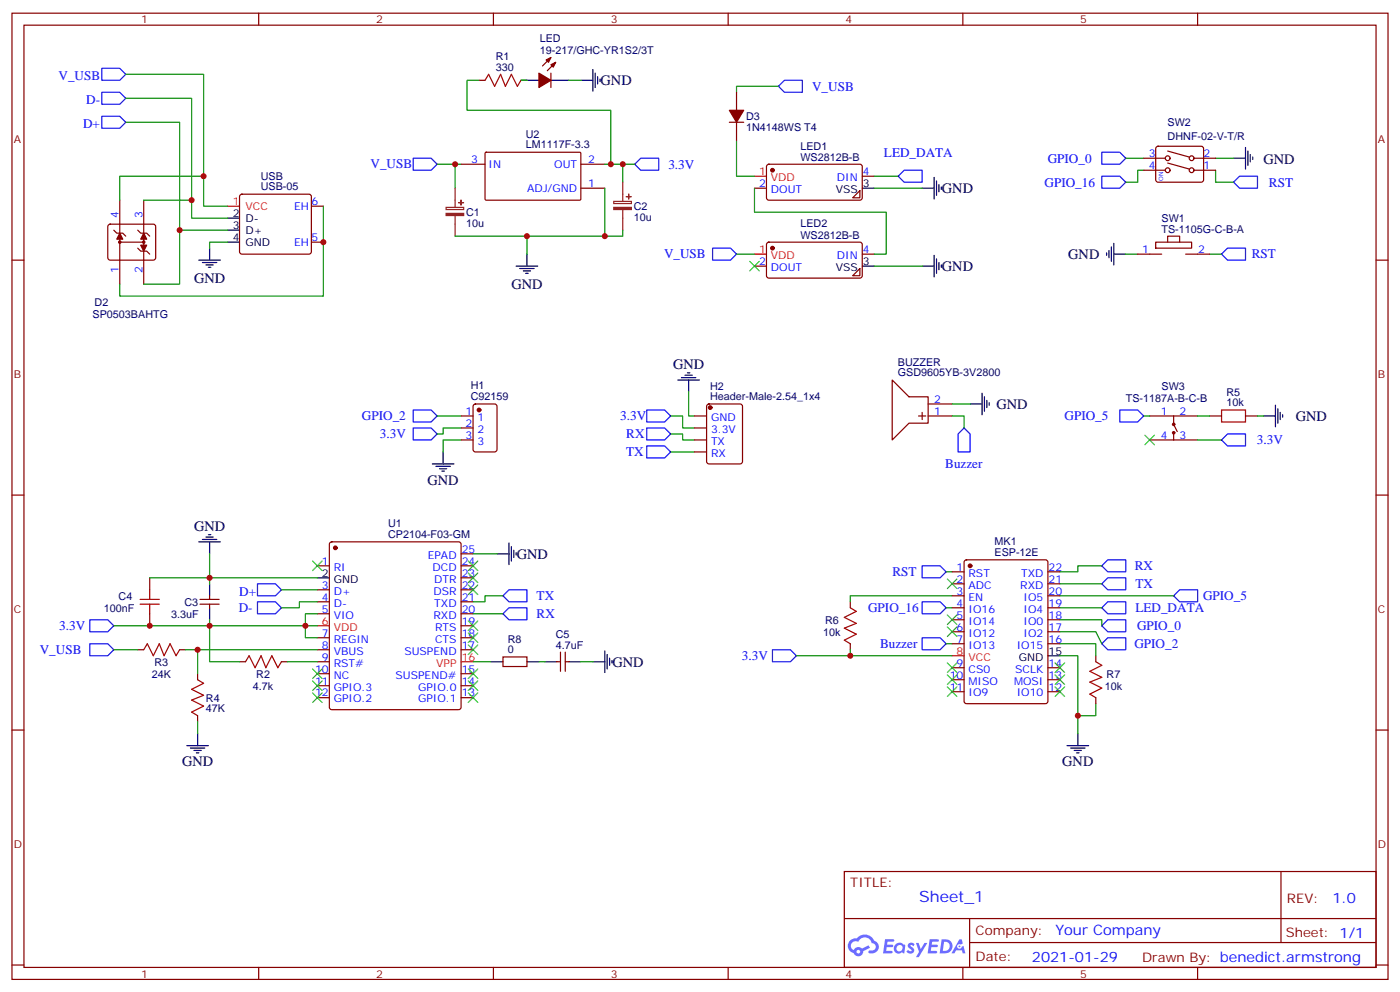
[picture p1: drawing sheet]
<svg xmlns="http://www.w3.org/2000/svg" width="412mm" height="292mm" viewBox="0 0 412 292" stroke-linecap="round" stroke-linejoin="round" font-family="sans-serif">
<g fill="none" stroke="#870000" stroke-width=".35">
<path d="M3.5 3.9h405.4v284.3h-405.4zM7.1 7.4h398.2v277.3h-398.2zM76.2 3.9v3.5M145.3 3.9v3.5M214.5 3.9v3.5M283.6 3.9v3.5M352.8 3.9v3.5M3.5 76.6h3.6M405.3 76.6h3.6M3.5 145.7h3.6M405.3 145.7h3.6M3.5 214.8h3.6"/>
<path d="M405.3 214.8h3.6M248.7 256.5h156.6v28.2h-156.6zM377.3 256.5v20.9M248.7 270.3h156.5M285.6 277.4h119.6M285.6 270.3v14.1M3.5 284h3.6M76.2 284.7v3.5M145.3 284.7v3.5M214.5 284.7v3.5M283.6 284.7v3.5M352.8 284.7v3.5"/>
<path d="M405.3 284h3.6"/>
</g>
<g fill="#5487ff">
<path d="M267.7 277.6a1.22 1.22 0 0 1 1.7 .3l-.4 .6a.47 .47 0 0 0-.3-.4 .47 .47 0 0 0-.5 .2l.1 .2a1.14 1.14 0 0 1 .8 1.8 1.14 1.14 0 0 1-1.9-.1l-.2-.1 .5-.6 .7 .4a.29 .29 0 0 0 .3-.2 .29 .29 0 0 0-.2-.3 1.04 1.04 0 0 1-.6-1.8z"/>
<path d="M260.7 276.4h2.4l.3 .2-.2 .5h-1.8l-.1 .9h1.5l.3 .4-.3 .3h-1.6l-.2 1.1 1.7 .1 .2 .3-.2 .3-2.6 .1z"/>
<path d="M273.8 276.4h2.4l.3 .2-.1 .5h-1.8l-.2 .9h1.6l.3 .4-.4 .3h-1.6l-.1 1.1 1.7 .1 .2 .3-.2 .3h-2.6z"/>
<path d="M282.6 276.4h.7l.3 1.3-.6 .3a.69 .69 0 0 0-1 .2 .69 .69 0 0 0 .4 1 .69 .69 0 0 0 .9-.6l.5-.3 .6 2.2h-.8l-.2-.8h-1.8l-.5 .8h-.8z"/>
<path d="M269.8 277.5h.8l.6 1.8 1.1-1.8h.9l-2.6 4.2h-.8l.9-1.6z"/>
<path d="M277.4 276.4l-.6 4.2h1.3a2.11 2.11 0 0 0 2.5-2.2 2.11 2.11 0 0 0-2.5-2zM278.1 277.1a1.39 1.39 0 0 1 1.7 1.5 1.39 1.39 0 0 1-1.8 1.2h-.3z"/>
<path d="M263.7 278a1.54 1.54 0 0 0-.1 2.2 1.54 1.54 0 0 0 2.2 .1l.6 .3 .3-2.3-.2-.3h-.4a1.49 1.49 0 0 0-2.4 0zM264 279a.94 .94 0 0 1 1.8 0 .94 .94 0 0 1-1.8 0z"/>
<path d="M250.4 276.8a2.18 2.18 0 0 0 1.1 3.7 1.44 1.44 0 0 0 1.6 .9 1.44 1.44 0 0 0 1.2-1.5l2-1-.5-.7-1.9 1a1.47 1.47 0 0 0-2.4 .4 1.39 1.39 0 0 1-.7-1.9 1.39 1.39 0 0 1 2-.5 2.12 2.12 0 0 1 2.2-1.3 2.12 2.12 0 0 1 1.9 1.7 1.14 1.14 0 0 1 1.1 1.4 1.14 1.14 0 0 1-1.7 .7 .43 .43 0 0 0-.5 .4 .43 .43 0 0 0 .4 .5 1.98 1.98 0 0 0 2.5-1.3 1.98 1.98 0 0 0-1.2-2.5 3.1 3.1 0 0 0-5.3-.7l-.9 .1zM252.3 280.1a.55 .55 0 0 1 1.1 0 .55 .55 0 0 1-1.1 0z"/>
<circle cx="282.6" cy="278.5" r=".26"/>
</g>
<g fill="none" stroke="#870000" stroke-width=".35">
<path d="M162.3 16.9l-2.5 2.5M163.7 18.3l-2.5 2.5M141.1 23.6h1.8M153.5 23.6h1.7M162.3 21.5v4.3M35.3 58.9v7.1M42.3 58.9v7.1M70.8 57.4l.5-.2h19.7l.5 .2 .2 .5v16.2l-.2 .5-.5 .2h-19.7l-.5-.2-.2-.5v-16.2zM135.8 48.3h7.1M142.9 45l.3-.2 27.7 .1 .2 .3-.1 13.5-.3 .2h-27.7l-.1-.3zM171.1 55.4h7.1M171.1 48.3h7.1"/>
<path d="M222.2 55.4h3.6M226 48.5l.5-.2 27.1 .1 .4 .6-.1 9.5-.6 .4-27.1-.1-.4-.6v-9.2zM253.3 56.1v2.1h-2.1zM254 51.9h3.5M35.3 76.6v7M42.3 76.6v7M91.7 71.3h3.5M91.7 60.7h3.5M222.2 78.3h3.6M226 71.5l.5-.2h27.1l.4 .7-.1 9.4-.6 .4h-27.1l-.4-.7v-9.1zM253.3 79v2.1h-2.1zM254 74.8h3.5"/>
<path d="M97.2 159.7l.5-.2h37.4l.5 .2 .2 .5v47.9l-.2 .5-.5 .2h-37.4l-.5-.2-.2-.5v-47.9zM93.5 166.5h3.5M93.5 173.6h3.5M93.5 177.1h3.5M135.8 166.5h3.5M135.8 173.6h3.5M135.8 177.1h3.5M135.8 170h3.5M135.8 163h3.5M280.5 168.3h3.5M280.5 171.8h3.5M280.5 175.3h3.5"/>
<path d="M280.5 178.9h3.5M284.2 165l.5-.3h23.3l.6 .5 .1 41.2-.5 .6-23.5 .1-.7-.5v-41.1zM308.7 168.3h3.5M308.7 171.8h3.5M308.7 175.3h3.5M308.7 178.9h3.5M93.5 180.6h3.5M93.5 187.7h3.5M93.5 191.2h3.5M93.5 194.7h3.5M93.5 198.3h3.5M135.8 180.6h3.5"/>
<path d="M135.8 187.7h3.5M135.8 191.2h3.5M135.8 198.3h3.5M135.8 184.1h3.5M280.5 182.4h3.5M280.5 185.9h3.5M280.5 189.4h3.5M280.5 196.5h3.5M308.7 182.4h3.5M308.7 185.9h3.5M308.7 189.4h3.5M308.7 196.5h3.5"/>
<path d="M93.5 201.8h3.5M93.5 205.3h3.5M135.8 201.8h3.5M135.8 205.3h3.5M280.5 200h3.5M280.5 203.6h3.5M308.7 200h3.5M308.7 203.6h3.5"/>
</g>
<g fill="#870000" stroke="#870000" stroke-width=".35">
<path d="M158.7 21.5l3.6 2.1-3.6 2.2z"/>
<path d="M162.3 19.1l1.4-.8-.7 1.5z"/>
<path d="M160.9 17.6l1.4-.7-.7 1.4z"/>
<circle cx="285.7" cy="166.5" r=".53"/>
<circle cx="227.5" cy="50.1" r=".53"/>
<circle cx="227.5" cy="73" r=".53"/>
<circle cx="98.8" cy="161.2" r=".53"/>
</g>
<path d="M222.2 51.9h3.6M67 60.7h3.6M222.2 74.8h3.6M93.5 184.1h3.5M135.8 194.7h3.5M280.5 193h3.5" fill="none" stroke="#f00" stroke-width=".35"/>
<g fill="none" stroke="#000" stroke-width=".35">
<path d="M153.5 23.6h5.2M162.3 23.6h5.3M171.1 23.6h3.5M174.6 20.5v6.3M175.3 21.5v4.3M176 22.6v2.1M176.7 23.3v.7M254 55.4h3.5M271.6 55.4h3.6M275.2 52.2v6.4M275.9 53.3v4.2M276.6 54.3v2.1"/>
<path d="M277.3 55v.7M58.6 76.6h6.3M59.6 77.3h4.3M60.7 78h2.1M61.4 78.7h.7M61.7 73v3.6M67 71.3h3.6M67 67.7h3.6M67 64.2h3.6M152 78.3h6.4M153.1 79h4.2M154.2 79.7h2.1"/>
<path d="M155.2 74.8v3.5M254 78.3h3.5M271.6 78.3h3.6M275.2 75.1v6.4M275.9 76.2v4.2M276.6 77.3v2.1M277.3 78v.7M154.9 80.4h.7M58.6 159.5h6.3M59.6 158.8h4.3M60.7 158h2.1M61.4 157.3h.7"/>
<path d="M61.7 159.5v3.5M93.5 170h3.5M308.7 193h3.5M314.3 219.4h6.4M317.5 215.9v3.5M315.4 220.1h4.2M316.4 220.8h2.2M317.1 221.5h.8"/>
</g>
<g fill="none" stroke="#00f" stroke-width=".35">
<path d="M30 20.1h5.3l1.7 1.8-1.7 1.7h-5.3zM30 27.2h5.3l1.7 1.7-1.7 1.8h-5.3zM30 34.2h5.3l1.7 1.8-1.7 1.7h-5.3zM229.3 25.4l1.8-1.8h5.3v3.6h-5.3zM121.7 46.6h5.3l1.8 1.7-1.8 1.8h-5.3zM187 48.3l1.7-1.7h5.3v3.5h-5.3zM264.6 51.9l1.7-1.8h5.3v3.5h-5.3zM209.9 73h5.3l1.8 1.8-1.8 1.8h-5.3zM75.8 171.8h5.3l1.8 1.8-1.8 1.7h-5.3zM75.8 177.1h5.3l1.8 1.8-1.8 1.7h-5.3zM326.3 177.1h5.3v3.5h-5.3l-1.7-1.7zM26.5 182.4h5.2l1.8 1.7-1.8 1.8h-5.2z"/>
<path d="M227.5 191.2h5.3l1.8 1.8-1.8 1.7h-5.3z"/>
</g>
<g fill="none" stroke="#008700" stroke-width=".35">
<path d="M153.5 23.6h1.7M167.6 23.6h3.5M229.3 25.4h-12.3v1.8M128.8 48.3h7M134.1 48.3v7.1M178.2 55.4v14.1h-23v5.3M178.2 48.3h8.8M183.4 48.3v5.3M217 41.3v10.6h5.2M222.2 55.4v7h38.9v12.4h-3.6M257.5 55.4h14.1M257.5 51.9h7.1"/>
<path d="M217 74.8h5.2M257.5 78.3h14.1M61.7 163v7h31.8M82.9 173.6h10.6M93.5 177.1h-5.3v1.8h-5.3M312.2 178.9h12.4M234.6 193h45.9M312.2 193h5.3v17.6h5.3v-3.5"/>
</g>
<path d="M142.9 23.6l1-1.7 1.8 3.5 1.8-3.5 1.4 3.5 1.7-3.5 1.8 3.5 1.1-1.8" fill="none" stroke="#a10000" stroke-width=".35"/>
<g fill="#850000" stroke="#870000" stroke-width=".35">
<circle cx="42.3" cy="71.3" r=".35"/>
<circle cx="35.3" cy="71.3" r=".35"/>
</g>
<path d="M32 66.2l.5-.2h12.7l.5 .2 .2 .5-.1 9.4-.6 .5-13-.1-.5-.7v-9.1z" fill="none" stroke="#870000" stroke-width=".35"/>
<g fill="#850000" stroke="#870000" stroke-width=".35">
<path d="M41.5 72.1h1.7l-.9 1.8z"/>
<path d="M42.3 68.6l.9 1.8h-1.7z"/>
<path d="M35.3 68.6l.9 1.8h-1.8z"/>
</g>
<g fill="none" stroke="#870000" stroke-width=".35">
<path d="M214.8 36h4.3M217 27.2v5.3M217 36v5.3M336.9 50.1h6.4M336.9 46.6h6.4M340.7 43.2l.4-.2h12.7l.5 .2 .2 .5v9.5l-.7 .4h-12.9l-.5-.7v-9.2zM344 44.4l6.3 1.8M344 48l6.3 1.7M351.7 50.1h6.4M351.7 46.6h6.4M33.5 67.7l.9 .9h1.8l.8 .9M35.3 71.3h7"/>
<path d="M35.3 66v2.6M35.3 70.4v6.2M40.6 73l.9 .9h1.7l.9 .9M40.6 67.7l.9 .9h1.7l.9 .9M42.3 66v2.6M42.3 70.4v1.7M42.3 73.9v2.7M335.1 74.8h7.1M340.4 71.3h10.6v1.7h-10.6zM344 71.3v-1.8h3.5v1.8M349.2 74.8h7.1M139.6 119.1l.5-.2h5.6l.6 .4 .1 13-.5 .6-5.8 .1-.7-.5-.1-12.9z"/>
<path d="M208.4 119.1l.4-.2h9.2l.7 .4v16.5l-.4 .7h-9.5l-.6-.4-.1-16.5zM262.8 111.8l5 5h5.6v7.7h-5.6l-5 5zM273.4 118.9h7.1M135.8 122.4h3.5M135.8 125.9h3.5M135.8 129.5h3.5M204.6 122.4h3.5M204.6 125.9h3.5M204.6 129.5h3.5M204.6 133h3.5M270.6 122.4h2.1M271.6 121.4v2.1"/>
<path d="M273.4 122.4h7.1M338.7 122.4h14.1M338.7 129.5h14.1M345.7 122.4v2.5l1.1 2.1M345.7 127v2.5M356.3 122.4h3.5M366.9 122.4h3.5M44.1 170v3.6M58.9 177.8h5.7M58.9 176.4h5.7M61.7 175.3v1.1M61.7 177.8v1.1"/>
<path d="M250.5 177.1v1.8M40.6 191.2h1.7M44.1 180.6v3.5M52.9 191.2h1.8M58.2 198.3v1.7M70.6 194.7h1.7M82.9 194.7h1.8M148.2 193.3h7v2.8h-7zM164 194.7h1.1M165.1 191.9v5.7M166.5 194.7h1.1M166.5 191.9v5.7"/>
<path d="M250.5 189.4v1.8M322.8 193v1.7M58.2 210.6v1.8M322.8 205.3v1.8"/>
<circle cx="344" cy="46.6" r=".71"/>
<circle cx="344" cy="50.1" r=".71"/>
<circle cx="351" cy="50.1" r=".71"/>
<circle cx="351" cy="46.6" r=".71"/>
<circle cx="345.7" cy="124.9" r=".35"/>
<circle cx="345.7" cy="127.4" r=".35"/>
</g>
<g fill="none" stroke="#008700" stroke-width=".35">
<path d="M37 21.9h23v38.8h7M37 28.9h19.4v35.3h10.6M37 36h15.9v31.7h14.1M141.1 23.6h-3.5v8.9h42.3v15.8M42.3 58.9h14.1M60 51.9h-24.7v7M331.6 46.6h5.3M336.9 50.1h-1.8v3.5h-3.5M358.1 50.1v3.5h5.3M358.1 46.6h5.3M52.9 67.7v15.9h-10.6M67 71.3h-5.3v1.7"/>
<path d="M95.2 60.7v26.4h-59.9v-3.5M134.1 69.5h21.1M183.4 67.7v1.8h-5.2M331.6 74.8h3.5M356.3 74.8h3.5M202.8 115.4v7h1.8M280.5 118.9h5.3M128.8 122.4h7M135.8 125.9h-5.3v1.8h-1.7M135.8 129.5h-5.3v3.5M197.6 127.7h3.5v1.8h3.5M197.6 122.4h3.5v3.5h3.5"/>
<path d="M197.6 133h7M280.5 122.4h3.5v3.5M336.9 122.4h1.8M352.8 122.4h3.5M352.8 129.5h7M370.4 122.4h1.8M44.1 170h17.6v1.8M139.3 163h7.1M148.2 175.3h-5.3v1.8h-3.6M278.7 178.9h1.8M278.7 168.3h1.8M280.5 175.3h-30v1.8"/>
<path d="M312.2 171.8h12.4M312.2 175.3h33.5M324.6 166.5h-7.1v1.8h-5.3M33.5 184.1h60M33.5 191.2h7.1M54.7 191.2h38.8M58.2 191.2v7.1M61.7 182.4v12.3h8.9M84.7 194.7h8.8M93.5 180.6h-3.5v7.1h3.5M139.3 194.7h5.3M139.3 180.6h8.9"/>
<path d="M158.7 194.7h1.8M171.1 194.7h3.5M250.5 191.2v1.8M278.7 189.4h1.8M312.2 189.4h10.6v3.6M312.2 182.4h12.4v1.7M312.2 185.9h10.6l1.8 3.5M58.2 212.4v3.5M317.5 210.6v5.3"/>
</g>
<path d="M359.8 120.6h7.1v3.6h-7.1zM41.3 176.4h5.6M41.3 177.8h5.6M44.1 173.6v2.8M44.1 177.8v2.8M250.5 178.9l1.7 1-3.5 1.8 3.5 1.7-3.5 1.5 3.5 1.7-3.5 1.8 1.8 1M42.3 191.2l1.1-1.8 1.8 3.6 1.7-3.6 1.4 3.6 1.8-3.6 1.8 3.6 1-1.8M72.3 194.7l1.1-1.7 1.7 3.5 1.8-3.5 1.4 3.5 1.8-3.5 1.7 3.5 1.1-1.8M322.8 194.7l1.8 1.1-3.6 1.8 3.6 1.7-3.6 1.4 3.6 1.8-3.6 1.8 1.8 1M58.2 200l1.8 1.1-3.6 1.7 3.6 1.8-3.6 1.4 3.6 1.8-3.6 1.7 1.8 1.1" fill="none" stroke="#a10000" stroke-width=".35"/>
<g fill="none" stroke="#3c3" stroke-width=".35">
<path d="M220.8 76.9l2.9 2.8M223.7 76.9l-2.9 2.8M337.3 128.1l2.8 2.8M340.1 128.1l-2.8 2.8M92.1 165.1l2.8 2.8M94.9 165.1l-2.8 2.8M137.9 165.1l2.9 2.8M137.9 168.6l2.9 2.8M137.9 172.2l2.9 2.8M140.8 165.1l-2.9 2.8M140.8 168.6l-2.9 2.8M140.8 172.2l-2.9 2.8"/>
<path d="M279 170.4l2.9 2.8M281.9 170.4l-2.9 2.8M92.1 196.8l2.8 2.9M94.9 196.8l-2.8 2.9M137.9 196.8l2.9 2.9M137.9 189.8l2.9 2.8M137.9 182.7l2.9 2.9M137.9 186.3l2.9 2.8M140.8 196.8l-2.9 2.9M140.8 189.8l-2.9 2.8M140.8 182.7l-2.9 2.9M140.8 186.3l-2.9 2.8"/>
<path d="M279 198.6l2.9 2.8M279 195.1l2.9 2.8M279 181l2.9 2.8M279 184.5l2.9 2.8M281.9 198.6l-2.9 2.8M281.9 195.1l-2.9 2.8M281.9 181l-2.9 2.8M281.9 184.5l-2.9 2.8M310.8 195.1l2.8 2.8M310.8 198.6l2.8 2.8M313.6 195.1l-2.8 2.8M313.6 198.6l-2.8 2.8"/>
<path d="M92.1 200.4l2.8 2.8M92.1 203.9l2.8 2.8M94.9 200.4l-2.8 2.8M94.9 203.9l-2.8 2.8M137.9 200.4l2.9 2.8M137.9 203.9l2.9 2.8M140.8 200.4l-2.9 2.8M140.8 203.9l-2.9 2.8M279 202.1l2.9 2.9M281.9 202.1l-2.9 2.9M310.8 202.1l2.8 2.9M313.6 202.1l-2.8 2.9"/>
</g>
<g fill="none" stroke="#00f" stroke-width=".35">
<path d="M324.6 44.8h5.2l1.8 1.8-1.8 1.7h-5.2zM324.6 51.9h5.2l1.8 1.7-1.8 1.8h-5.2zM365.1 51.9h5.3v3.5h-5.3l-1.7-1.8zM361.6 73h5.3v3.6h-5.3l-1.8-1.8zM121.7 120.6h5.3l1.8 1.8-1.8 1.8h-5.3zM121.7 125.9h5.3l1.8 1.8-1.8 1.8h-5.3zM190.5 131.2h5.3l1.8 1.8-1.8 1.8h-5.3zM190.5 125.9h5.3l1.8 1.8-1.8 1.8h-5.3zM190.5 120.6h5.3l1.8 1.8-1.8 1.8h-5.3zM282.2 127.7l1.8-1.8 1.8 1.8v5.3h-3.6zM329.8 120.6h5.3l1.8 1.8-1.8 1.8h-5.3zM361.6 127.7h5.3v3.5h-5.3l-1.8-1.7z"/>
<path d="M148.2 175.3l1.7-1.7h5.3v3.5h-5.3zM271.6 177.1h5.3l1.8 1.8-1.8 1.7h-5.3zM271.6 166.5h5.3l1.8 1.8-1.8 1.7h-5.3zM324.6 166.5l1.7-1.8h5.3v3.6h-5.3zM324.6 171.8l1.7-1.8h5.3v3.6h-5.3zM345.7 175.3l1.8-1.7h5.3v3.5h-5.3zM26.5 189.4h5.2l1.8 1.8-1.8 1.8h-5.2zM148.2 180.6l1.7-1.7h5.3v3.5h-5.3zM271.6 187.7h5.3l1.8 1.7-1.8 1.8h-5.3zM324.6 184.1l1.7-1.7h5.3v3.5h-5.3zM326.3 187.7h5.3v3.5h-5.3l-1.7-1.8z"/>
</g>
<g fill="none" stroke="#000" stroke-width=".35">
<path d="M363.4 46.6h3.5M366.9 43.4v6.3M367.6 44.4v4.3M368.3 45.5v2.1M369 46.2v.7M326 74.4v.7M326.7 73.7v2.1M327.4 72.7v4.2M328.1 74.8h3.5M328.1 71.6v6.4M199.7 111.8h6.3M200.7 111.1h4.3"/>
<path d="M201.8 110.4h2.1M202.5 109.7h.7M202.8 111.8v3.6M285.8 118.9h3.5M289.3 115.7v6.4M290 116.8v4.2M290.7 117.8v2.1M291.4 118.5v.7M375.7 119.2v6.4M127.4 136.5h6.3M128.4 137.2h4.2M129.5 137.9h2.1"/>
<path d="M130.2 138.6h.7M130.5 133v3.5M372.2 122.4h3.5M376.4 120.3v4.2M377.1 121.4v2.1M377.8 122.1v.7M149.9 159.8v6.4M61.7 171.8v3.5M61.7 178.9v3.5M146.4 163h3.5M150.6 160.9v4.2M151.3 161.9v2.1"/>
<path d="M152 162.6v.7M144.6 194.7h3.6M155.2 194.7h3.5M160.5 194.7h3.5M167.6 194.7h3.5M174.6 194.7h3.6M178.2 191.6v6.3M178.9 192.6v4.2M179.6 193.7v2.1M180.3 194.4v.7M55 219.4h6.4M58.2 215.9v3.5"/>
<path d="M56.1 220.1h4.2M57.1 220.8h2.2M57.9 221.5h.7"/>
</g>
<path d="M134.1 55.4v5.6M180.8 59.3h5.2v.6h-5.2zM183.4 53.6v5.7M131.4 61h5.2v.7h-5.2zM134.1 63.5v6M183.4 61.7v6" fill="none" stroke="#8c2424" stroke-width=".35"/>
<g fill="#8c2424" stroke="#8c2424" stroke-width=".35">
<path d="M131.4 62.8h5.2v.6h-5.2z"/>
<path d="M135.1 59.6l1.4 .1z"/>
<path d="M135.8 58.9v1.4z"/>
<path d="M180.8 61h5.2v.7h-5.2z"/>
<path d="M184.5 57.9h1.4z"/>
<path d="M185.2 57.2v1.4z"/>
</g>
<g fill="#870000" stroke="#870000" stroke-width=".35">
<path d="M214.8 32.5h4.3l-2.1 3.5z"/>
<circle cx="209.2" cy="119.9" r=".53"/>
<circle cx="141.1" cy="120.7" r=".53"/>
</g>
<g fill="#c00">
<circle cx="134.1" cy="48.3" r=".88"/>
<circle cx="183.4" cy="48.3" r=".88"/>
<circle cx="95.3" cy="71.3" r=".88"/>
<circle cx="52.9" cy="67.7" r=".88"/>
<circle cx="56.4" cy="58.9" r=".88"/>
<circle cx="60" cy="51.9" r=".88"/>
<circle cx="90" cy="184.1" r=".88"/>
<circle cx="44.1" cy="184.1" r=".88"/>
<circle cx="179.9" cy="48.3" r=".88"/>
<circle cx="58.2" cy="191.2" r=".88"/>
<circle cx="250.5" cy="193" r=".88"/>
<circle cx="317.5" cy="210.6" r=".88"/>
<circle cx="178.2" cy="69.5" r=".88"/>
<circle cx="155.2" cy="69.5" r=".88"/>
<circle cx="61.7" cy="170" r=".88"/>
<circle cx="61.7" cy="184.1" r=".88"/>
</g>
<text font-size="4.6" fill="#00f" x="270.8" y="265.5">Sheet_1</text>
<g font-size="4.2">
<text x="176.9" y="25">GND</text>
<text x="372.2" y="48.3">GND</text>
<text x="277.5" y="56.9">GND</text>
<text x="314.7" y="76.2">GND</text>
<text x="57.1" y="83.3">GND</text>
<text x="277.5" y="79.8">GND</text>
<text x="150.6" y="85">GND</text>
<text x="198.3" y="108.7">GND</text>
<text x="293.5" y="120.3">GND</text>
<text x="381.7" y="123.8">GND</text>
<text x="125.9" y="142.6">GND</text>
<text x="57.1" y="156.3">GND</text>
<text x="152.2" y="164.5">GND</text>
<text x="180.4" y="196.2">GND</text>
<text x="53.6" y="225.5">GND</text>
<text x="312.9" y="225.5">GND</text>
</g>
<g font-size="4.2" fill="#00f">
<text x="392.5" y="265.7">1.0</text>
<text x="310.9" y="275.3">Your Company</text>
<text x="304" y="283.1">2021-01-29</text>
</g>
<g font-size="3.9" fill="#00f">
<text x="17.2" y="23.6">V_USB</text>
<text x="239.2" y="26.6">V_USB</text>
<text x="25.4" y="30.7">D-</text>
<text x="24.5" y="37.7">D+</text>
<text x="260.4" y="46.1">LED_DATA</text>
<text x="308.6" y="47.9">GPIO_0</text>
<text x="109.1" y="49.6">V_USB</text>
<text x="196.9" y="49.6">3.3V</text>
<text x="307.7" y="54.9">GPIO_16</text>
<text x="373.8" y="54.9">RST</text>
<text x="195.6" y="76.1">V_USB</text>
<text x="368.7" y="76">RST</text>
<text x="106.6" y="123.7">GPIO_2</text>
<text x="182.7" y="123.7">3.3V</text>
<text x="313.6" y="123.7">GPIO_5</text>
<text x="111.9" y="129">3.3V</text>
<text x="184.5" y="129">RX</text>
<text x="370.3" y="130.8">3.3V</text>
<text x="184.5" y="134.3">TX</text>
<text x="278.4" y="137.8">Buzzer</text>
<text x="334.3" y="167.8">RX</text>
<text x="262.9" y="169.5">RST</text>
<text x="334.5" y="173.1">TX</text>
<text x="70.5" y="175.3">D+</text>
<text x="158.1" y="176.6">TX</text>
<text x="354.4" y="176.6">GPIO_5</text>
<text x="17.5" y="185.4">3.3V</text>
<text x="70.3" y="180.1">D-</text>
<text x="158.1" y="181.9">RX</text>
<text x="255.7" y="180.1">GPIO_16</text>
<text x="334.5" y="180.1">LED_DATA</text>
<text x="335" y="185.4">GPIO_0</text>
<text x="259.2" y="190.7">Buzzer</text>
<text x="334.2" y="190.7">GPIO_2</text>
<text x="11.7" y="192.5">V_USB</text>
<text x="218.5" y="194.2">3.3V</text>
</g>
<g font-size="3.9" fill="#800">
<text x="250.5" y="261.1">TITLE:</text>
<text x="379.1" y="265.7">REV:</text>
<text x="287.4" y="275.3">Company:</text>
<text x="378.7" y="275.9">Sheet: 1/1</text>
<text x="287.4" y="282.9">Date:</text>
<text x="336.4" y="283">Drawn By: benedict.armstrong</text>
</g>
<g font-size="3.2" fill="#800">
<text x="41.6" y="6.9">1</text>
<text x="110.8" y="6.9">2</text>
<text x="179.9" y="6.9">3</text>
<text x="249.1" y="6.9">4</text>
<text x="318.2" y="6.9">5</text>
<text x="4.1" y="42">A</text>
<text x="405.9" y="42">A</text>
<text x="4.1" y="111.1">B</text>
<text x="405.9" y="111.1">B</text>
<text x="4.1" y="180.3">C</text>
<text x="405.9" y="180.3">C</text>
<text x="4.1" y="249.4">D</text>
<text x="405.9" y="249.4">D</text>
<text x="41.6" y="287.7">1</text>
<text x="110.8" y="287.7">2</text>
<text x="179.9" y="287.7">3</text>
<text x="249.1" y="287.7">4</text>
<text x="318.2" y="287.7">5</text>
</g>
<g font-size="3.2" fill="#000080">
<text x="146.1" y="17.6">R1</text>
<text x="159" y="12.4">LED</text>
<text x="159" y="15.9">19-217/GHC-YR1S2/3T</text>
<text x="146.1" y="20.8">330</text>
<text x="219.8" y="35.3">D3</text>
<text x="154.9" y="40.5">U2</text>
<text x="219.8" y="38.5">1N4148WS T4</text>
<text x="343.9" y="37.1">SW2</text>
<text x="344" y="41.3">DHNF-02-V-T/R</text>
<text x="154.9" y="43.6">LM1117F-3.3</text>
<text x="235.8" y="47.3">WS2812B-B</text>
<text x="235.8" y="44">LED1</text>
<text x="76.8" y="53">USB</text>
<text x="76.8" y="56">USB-05</text>
<text x="137.3" y="63.6">C1</text>
<text x="186.7" y="65">10u</text>
<text x="186.7" y="61.8">C2</text>
<text x="342.2" y="65.2">SW1</text>
<text x="137.3" y="66.7">10u</text>
<text x="235.8" y="70.2">WS2812B-B</text>
<text x="235.8" y="66.9">LED2</text>
<text x="342.2" y="68.4">TS-1105G-C-B-A</text>
<text x="27.3" y="93.6">SP0503BAHTG</text>
<text x="27.9" y="90">D2</text>
<text x="264.5" y="107.6">BUZZER</text>
<text x="264.5" y="110.8">GSD9605YB-3V2800</text>
<text x="138.7" y="117.7">C92159</text>
<text x="138.7" y="114.5">H1</text>
<text x="209.2" y="117.8">Header-Male-2.54_1x4</text>
<text x="209.2" y="114.7">H2</text>
<text x="331.6" y="118.3">TS-1187A-B-C-B</text>
<text x="342.2" y="114.7">SW3</text>
<text x="361.3" y="119.6">10k</text>
<text x="361.3" y="116.4">R5</text>
<text x="114.3" y="155.1">U1</text>
<text x="114.3" y="158.3">CP2104-F03-GM</text>
<text x="293" y="160.3">MK1</text>
<text x="293" y="163.5">ESP-12E</text>
<text x="34.9" y="176.5">C4</text>
<text x="54.3" y="178.2">C3</text>
<text x="30.6" y="180">100nF</text>
<text x="50.5" y="181.8">3.3uF</text>
<text x="243.1" y="183.5">R6</text>
<text x="149.6" y="189.1">R8</text>
<text x="163.7" y="190.9">4.7uF</text>
<text x="163.7" y="187.7">C5</text>
<text x="242.5" y="187.1">10k</text>
<text x="45.5" y="195.9">R3</text>
<text x="149.6" y="192.3">0</text>
<text x="44.7" y="199.4">24K</text>
<text x="74.5" y="202.9">4.7k</text>
<text x="75.5" y="199.4">R2</text>
<text x="325.4" y="202.9">10k</text>
<text x="326" y="199.4">R7</text>
<text x="60.7" y="209.6">47K</text>
<text x="60.7" y="206.4">R4</text>
</g>
<g font-size="3.2" fill="#00f">
<text x="138.7" y="48">3</text>
<text x="173.2" y="48">2</text>
<text x="338.4" y="46.2">3</text>
<text x="354.5" y="46.2">2</text>
<text x="143.9" y="49.4">IN</text>
<text x="163.3" y="49.4">OUT</text>
<text x="246.5" y="53.3">DIN</text>
<text x="254.2" y="51.5">4</text>
<text x="338.4" y="49.7">4</text>
<text x="354.5" y="49.7">1</text>
<text x="155.3" y="56.4">ADJ/GND</text>
<text x="173.2" y="55">1</text>
<text x="223.6" y="55">2</text>
<text x="227.1" y="56.8">DOUT</text>
<text x="34.9" y="64.2" transform="rotate(-90 34.9 64.2)">4</text>
<text x="42" y="64.2" transform="rotate(-90 42 64.2)">3</text>
<text x="86.6" y="61.7">EH</text>
<text x="91.7" y="60.3">6</text>
<text x="91.7" y="70.9">5</text>
<text x="86.6" y="72.3">EH</text>
<text x="223.6" y="78">2</text>
<text x="246.5" y="76.2">DIN</text>
<text x="254.2" y="74.4">4</text>
<text x="336.5" y="74.4">1</text>
<text x="353" y="74.4">2</text>
<text x="34.9" y="80.3" transform="rotate(-90 34.9 80.3)">1</text>
<text x="42" y="80.3" transform="rotate(-90 42 80.3)">2</text>
<text x="227.1" y="79.7">DOUT</text>
<text x="275.2" y="118.5">2</text>
<text x="137.2" y="122.1">1</text>
<text x="137.2" y="125.6">2</text>
<text x="140.7" y="123.8">1</text>
<text x="209.4" y="123.8">GND</text>
<text x="275.2" y="122.1">1</text>
<text x="341.9" y="122.1">1</text>
<text x="347.5" y="122.1">2</text>
<text x="137.2" y="129.1">3</text>
<text x="140.7" y="127.4">2</text>
<text x="140.7" y="130.9">3</text>
<text x="209.4" y="127.4">3.3V</text>
<text x="209.4" y="130.9">TX</text>
<text x="341.9" y="129.1">4</text>
<text x="347.5" y="129.1">3</text>
<text x="209.4" y="134.4">RX</text>
<text x="94.8" y="166.2">1</text>
<text x="98.3" y="167.9">RI</text>
<text x="126" y="164.4">EPAD</text>
<text x="127.4" y="167.9">DCD</text>
<text x="136" y="166.2">24</text>
<text x="136" y="162.6">25</text>
<text x="281.8" y="167.9">1</text>
<text x="308.9" y="167.9">22</text>
<text x="94.8" y="173.2">3</text>
<text x="127.9" y="171.4">DTR</text>
<text x="136" y="173.2">22</text>
<text x="136" y="169.7">23</text>
<text x="281.8" y="171.4">2</text>
<text x="285.3" y="169.7">RST</text>
<text x="285.3" y="173.2">ADC</text>
<text x="300.5" y="173.2">RXD</text>
<text x="300.8" y="169.7">TXD</text>
<text x="308.9" y="171.4">21</text>
<text x="94.8" y="176.7">4</text>
<text x="98.3" y="175">D+</text>
<text x="98.3" y="178.5">D-</text>
<text x="127.7" y="175">DSR</text>
<text x="127.9" y="178.5">TXD</text>
<text x="136" y="176.7">21</text>
<text x="281.8" y="175">3</text>
<text x="281.8" y="178.5">4</text>
<text x="285.3" y="176.7">EN</text>
<text x="301.5" y="176.7">IO5</text>
<text x="308.9" y="178.5">19</text>
<text x="308.9" y="175">20</text>
<text x="94.8" y="180.3">5</text>
<text x="98.3" y="182">VIO</text>
<text x="127.7" y="182">RXD</text>
<text x="128.2" y="185.6">RTS</text>
<text x="136" y="183.8">19</text>
<text x="136" y="180.3">20</text>
<text x="281.8" y="182">5</text>
<text x="281.8" y="185.6">6</text>
<text x="285.3" y="180.3">IO16</text>
<text x="285.3" y="183.8">IO14</text>
<text x="301.5" y="183.8">IO0</text>
<text x="301.5" y="180.3">IO4</text>
<text x="308.9" y="185.6">17</text>
<text x="308.9" y="182">18</text>
<text x="94.8" y="187.3">7</text>
<text x="94.8" y="190.9">8</text>
<text x="98.3" y="189.1">REGIN</text>
<text x="128.2" y="189.1">CTS</text>
<text x="136" y="190.9">17</text>
<text x="136" y="187.3">18</text>
<text x="281.8" y="189.1">7</text>
<text x="285.3" y="187.3">IO12</text>
<text x="285.3" y="190.9">IO13</text>
<text x="299.5" y="190.9">IO15</text>
<text x="301.5" y="187.3">IO2</text>
<text x="308.9" y="189.1">16</text>
<text x="92.8" y="197.9">10</text>
<text x="94.8" y="194.4">9</text>
<text x="98.3" y="192.6">VBUS</text>
<text x="98.3" y="196.1">RST#</text>
<text x="119.1" y="192.6">SUSPEND</text>
<text x="136" y="197.9">15</text>
<text x="281.8" y="196.1">9</text>
<text x="285.3" y="197.9">CS0</text>
<text x="299" y="197.9">SCLK</text>
<text x="308.9" y="196.1">14</text>
<text x="92.8" y="201.4">11</text>
<text x="98.3" y="199.7">NC</text>
<text x="98.3" y="203.2">GPIO.3</text>
<text x="116.5" y="199.7">SUSPEND#</text>
<text x="123.1" y="203.2">GPIO.0</text>
<text x="136" y="201.4">14</text>
<text x="279.8" y="199.7">10</text>
<text x="279.8" y="203.2">11</text>
<text x="285.3" y="201.4">MISO</text>
<text x="298.7" y="201.4">MOSI</text>
<text x="308.9" y="203.2">12</text>
<text x="308.9" y="199.7">13</text>
<text x="92.8" y="205">12</text>
<text x="98.3" y="206.7">GPIO.2</text>
<text x="123.1" y="206.7">GPIO.1</text>
<text x="136" y="205">13</text>
<text x="285.3" y="205">IO9</text>
<text x="299.5" y="205">IO10</text>
</g>
<g font-size="3.2" fill="#f00">
<text x="223.6" y="51.5">1</text>
<text x="227.1" y="53.3">VDD</text>
<text x="68.5" y="60.3">1</text>
<text x="72.3" y="61.7">VCC</text>
<text x="223.6" y="74.4">1</text>
<text x="227.1" y="76.2">VDD</text>
<text x="94.8" y="183.8">6</text>
<text x="98.3" y="185.6">VDD</text>
<text x="128.5" y="196.1">VPP</text>
<text x="136" y="194.4">16</text>
<text x="281.8" y="192.6">8</text>
<text x="285.3" y="194.4">VCC</text>
</g>
<g font-size="3.2">
<text x="246.2" y="56.8">VSS</text>
<text x="254.2" y="55">3</text>
<text x="68.5" y="63.9">2</text>
<text x="72.3" y="65.3">D-</text>
<text x="68.5" y="70.9">4</text>
<text x="68.5" y="67.4">3</text>
<text x="72.3" y="68.8">D+</text>
<text x="72.3" y="72.3">GND</text>
<text x="254.2" y="78">3</text>
<text x="246.2" y="79.7">VSS</text>
<text x="94.8" y="169.7">2</text>
<text x="98.3" y="171.4">GND</text>
<text x="300.1" y="194.4">GND</text>
<text x="308.9" y="192.6">15</text>
</g>
<text font-size="1.8" fill="#00f" x="342.7" y="53.3" transform="rotate(-90 342.7 53.3)">ON</text>
</svg>
